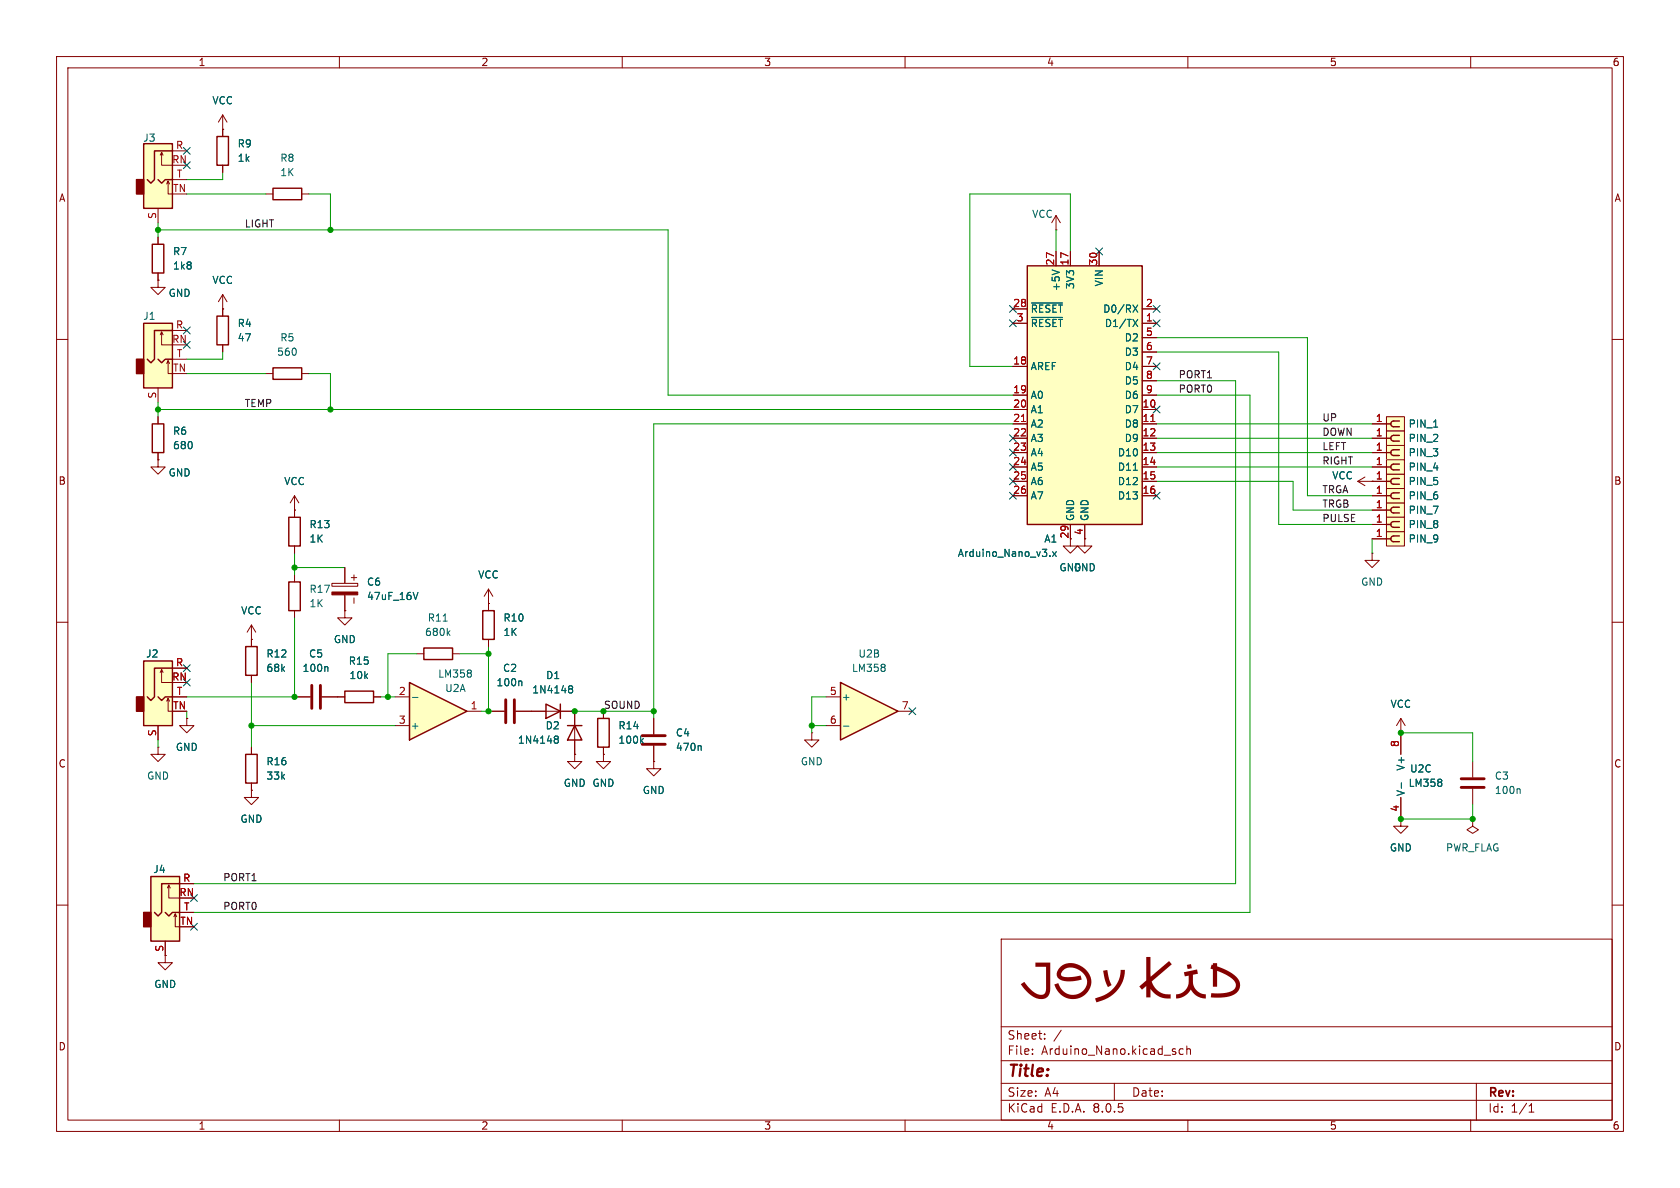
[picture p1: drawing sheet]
<svg xmlns="http://www.w3.org/2000/svg" width="297mm" height="210mm" viewBox="0 0 297 210" stroke-linecap="round" stroke-linejoin="round" font-family="sans-serif">
<g fill="none" stroke="#840000" stroke-width=".18">
<path d="M10 10h277v190h-277zM12 12h273v186h-273zM60 10v2M110 10v2M160 10v2M210 10v2M260 10v2M186.7 38.1l-.8 1.3M186.7 38.1v2.5M186.7 38.1l.8 1.3M10 60h2M186.7 40.6h.1"/>
<path d="M285 60h2M10 110h2M73.7 115.6h1.2M80 115.6h1.3M86.4 106.7h.1M86.4 104.1v3.9M86.4 113v1.3M86.4 104.1l-.8 1.3M86.4 104.1l.7 1.3M285 110h2M27.9 132.1v1.3h1.3l-1.3 1.2-1.2-1.2h1.2M27.9 132.1h.1"/>
<path d="M33 127v1.3h1.3l-1.3 1.2-1.3-1.2h1.3M33 127h.1M86.4 125.7h2.8M91.2 125.7h2.8M143.5 129.5v1.3h1.3l-1.3 1.3-1.3-1.3h1.3M143.5 129.5h.1M10 160h2M285 160h2M29.2 168.9v1.3h1.3l-1.3 1.3-1.3-1.3h1.3M29.2 168.9h.1M177 166h108v32h-108zM60 198v2"/>
<path d="M110 198v2M160 198v2M177 194.5h108M177 191.5h108M177 187.5h108M177 181.5h108M182.5 186.3v.1M182.5 185.5v.1M184.7 183.6v.1M184.7 182.8v.1M187.6 182.1l-1.3 2M197 191.5v3"/>
<path d="M209.2 185.5l-.5-.1-.2 .3v.4l.1 .2h.6M209.8 185.5l.2-.1 .4 .1 .1 .9M209.8 184.9v1.5M210 198v2M260 198v2M261 191.5v6.5M270.3 196.6h.9M270.3 195.5l.4-.4v1.5"/>
</g>
<path d="M74.9 114.6h5.1v2h-5.1zM85.3 108h2.1v5h-2.1z" fill="none" stroke="#840000" stroke-width=".25"/>
<path d="M78.3 109.8h.8M79.2 111.9l.4 .4M79.6 111.5l-.5 .5M92.1 120.4l.2 .2v.6" fill="none" stroke="#006464" stroke-width=".18"/>
<path d="M89.4 123.7v4.1M90.9 123.7v4.1" fill="none" stroke="#840000" stroke-width=".51"/>
<path d="M245.1 88.9h3.2v2.5h-3.2z" fill="#ffffc2"/>
<path d="M39.4 22.9h.1M39.4 20.3l-.8 1.3M39.4 20.3v3.8M39.4 29.2v1.3M39.4 20.3l.7 1.3M242.6 90.2h2.5M245.1 88.9h3.2v2.5h-3.2z" fill="none" stroke="#840000" stroke-width=".18"/>
<path d="M38.4 24.1h2v5.1h-2zM245.1 90.2h.8M245.9 90.2l.1 .3 .2 .1 1.2 .1M247.4 89.7h-1.2l-.2 .2-.1 .3" fill="none" stroke="#840000" stroke-width=".25"/>
<path d="M181.6 47h20.3v45.7h-20.3z" fill="#ffffc2"/>
<path d="M48.3 33.3h5v2h-5zM38.4 55.9h2v5.1h-2zM181.6 47h20.3v45.7h-20.3z" fill="none" stroke="#840000" stroke-width=".25"/>
<g fill="none" stroke="#840000" stroke-width=".18">
<path d="M47 34.3h1.3M53.3 34.3h1.3M39.4 54.6h.1M39.4 52.1v3.8M39.4 52.1l-.8 1.2M39.4 52.1l.7 1.2M179.1 57.2h2.5M179.1 54.6h2.5M186.7 44.5v2.5M189.2 44.5v2.5M194.3 44.5v2.5M201.9 57.2h2.6"/>
<path d="M201.9 54.6h2.6M201.9 59.7h2.6M39.4 61v1.2M179.1 72.4h2.5M179.1 74.9h2.5M179.1 77.5h2.5M179.1 64.8h2.5M179.1 69.9h2.5M201.9 72.4h2.6M201.9 74.9h2.6M201.9 77.5h2.6M201.9 64.8h2.6"/>
<path d="M201.9 69.9h2.6M201.9 62.2h2.6M201.9 67.3h2.6M179.1 80h2.5M179.1 82.6h2.5M179.1 85.1h2.5M179.1 87.6h2.5M189.2 92.7v3.8h1.3l-1.3 1.3-1.2-1.3h1.2M191.8 92.7v3.8h1.2l-1.2 1.3-1.3-1.3h1.3M201.9 80h2.6M201.9 82.6h2.6M201.9 85.1h2.6"/>
<path d="M201.9 87.6h2.6"/>
</g>
<path d="M182.3 53.6h5.5M182.3 56.1h5.5M186 47.7l1.3 .4M200.3 56.5l.8 1.2M200.3 53.9l.8 1.3M201.1 56.5l-.8 1.2M201.1 53.9l-.8 1.3M185.6 98.2v.2M186.1 97.5l.6 .9M186.7 97.5l-.6 .9M200.4 83.1h.7" fill="none" stroke="#006464" stroke-width=".18"/>
<path d="M180.6 74.5h.7M203.4 74.5h.8" fill="none" stroke="#a90000" stroke-width=".18"/>
<path d="M25.4 116.8h5.1v11.5h-5.1z" fill="#ffffc2"/>
<path d="M24.1 123.2h1.3v2.5h-1.3z" fill="#840000" stroke="#840000" stroke-width=".25"/>
<path d="M25.4 116.8h5.1v11.5h-5.1zM30.5 118.1h-3.2v5.1l-.6 .6-.7-.6M27.9 123.2l.7 .6 .6-.6h1.3M105.7 127h2v5.1h-2z" fill="none" stroke="#840000" stroke-width=".25"/>
<g fill="none" stroke="#840000" stroke-width=".18">
<path d="M28.3 118.9l.3-.5v2.3h1.9M28.6 118.4l.2 .5M30.5 118.1h2.5M27.9 128.3v2.5M29.5 124l.2-.6v2.3h.8M29.7 123.4l.3 .6M30.5 123.2h2.5M106.7 125.7v1.3M106.7 132.1v1.3M260.3 134.6v2.8M260.3 139.4v2.8M260.3 144.8v1.3l1.1 .6-1.1 .6-1-.6 1-.6"/>
<path d="M260.3 144.8h.1"/>
</g>
<path d="M258.3 139.2h4.1M258.3 137.7h4.1" fill="none" stroke="#840000" stroke-width=".51"/>
<path d="M113.4 130.9l.3 .5M113.7 130.5l-.4 .5M268.6 139.4l.1 .2v.7" fill="none" stroke="#006464" stroke-width=".18"/>
<path d="M72.4 120.7l10.1 5-10.1 5.1z" fill="#ffffc2"/>
<path d="M48.3 65h5v2.1h-5zM72.4 120.7l10.1 5-10.1 5.1z" fill="none" stroke="#840000" stroke-width=".25"/>
<path d="M47 66h1.3M53.3 66h1.3M69.8 123.2h2.6M69.8 128.3h2.6M82.5 125.7h2.6" fill="none" stroke="#840000" stroke-width=".18"/>
<path d="M83.3 118.6v.3M83.3 119.1v.5M72.9 123.3h1" fill="none" stroke="#006464" stroke-width=".18"/>
<path d="M25.4 25.4h5.1v11.4h-5.1z" fill="#ffffc2"/>
<path d="M24.1 31.8h1.3v2.5h-1.3z" fill="#840000" stroke="#840000" stroke-width=".25"/>
<path d="M25.4 25.4h5.1v11.4h-5.1zM27.9 31.8l.7 .6 .6-.6h1.3M30.5 26.7h-3.2v5.1l-.6 .6-.7-.6M26.9 43.2h2.1v5.1h-2.1zM43.4 114.3h2.1v5.1h-2.1zM51.1 102.9h2v5.1h-2zM61 122.2h5v2h-5zM96.5 124.5l2.6 1.2-2.6 1.3zM99.1 124.5v2.5" fill="none" stroke="#840000" stroke-width=".25"/>
<g fill="none" stroke="#840000" stroke-width=".18">
<path d="M27.9 36.8v2.6M28.3 27.4l.3-.5v2.3h1.9M28.6 26.9l.2 .5M29.5 32.5l.2-.5v2.3h.8M29.7 32l.3 .5M30.5 26.7h2.5M30.5 31.8h2.5M27.9 49.5v1.3h1.3l-1.3 1.3-1.2-1.3h1.2M27.9 49.5h.1M27.9 41.9v1.3M27.9 48.3v1.2M44.4 113h.1"/>
<path d="M44.4 110.5l-.7 1.3M44.4 110.5v3.8M44.4 119.4v1.3M44.4 110.5l.8 1.3M52.1 101.6v1.3M52.1 108v1.2M58.7 103.1h4.5v.5h-4.5zM61 108v1.2h1.2l-1.2 1.3-1.3-1.3h1.3M61 108h.1M61 100.3v2.7M61 105.2v2.8M62.6 105.7v1"/>
<path d="M52.1 123.2h2.8M56.9 123.2h4.1M66 123.2h1.3M94 125.7h7.6M247.6 129.5h.1M247.6 127v6.4M247.6 127l-.7 1.3M247.6 127l.8 1.3M247.6 144.8v1.3h1.3l-1.3 1.2-1.2-1.2h1.2M247.6 144.8h.1M247.6 141v3.8"/>
</g>
<path d="M57.8 117.8l.2 .2v.7M73.9 104.7l-.4 1.3M100.6 121.7l.2 .1M100.6 121.3l.4-.1 .2 .2v.1l-.2 .3M100.8 121.8h.2M100.8 121.8h-.2M101 121.8l.2 .2v.4l-.2 .1-.4-.1M247.7 138.4v1M254.8 137.9v.3M254.8 138.4v.5" fill="none" stroke="#006464" stroke-width=".18"/>
<path d="M58.7 104.6h4.5v.6h-4.5z" fill="#840000" stroke="#840000" stroke-width=".18"/>
<path d="M55.1 121.2v4M56.6 121.2v4" fill="none" stroke="#840000" stroke-width=".51"/>
<path d="M25.4 57.2h5.1v11.4h-5.1z" fill="#ffffc2"/>
<path d="M24.1 63.5h1.3v2.5h-1.3z" fill="#840000" stroke="#840000" stroke-width=".25"/>
<path d="M25.4 57.2h5.1v11.4h-5.1zM30.5 58.4h-3.2v5.1l-.6 .6-.7-.6M27.9 63.5l.7 .6 .6-.6h1.3" fill="none" stroke="#840000" stroke-width=".25"/>
<path d="M28.3 59.2l.3-.5v2.3h1.9M28.6 58.7l.2 .5M30.5 58.4h2.5M27.9 68.6v2.5M29.5 64.3l.2-.5v2.2h.8M29.7 63.8l.3 .5M30.5 63.5h2.5" fill="none" stroke="#840000" stroke-width=".18"/>
<path d="M26.7 154.9h5v11.5h-5z" fill="#ffffc2"/>
<path d="M25.4 161.3h1.3v2.5h-1.3z" fill="#840000" stroke="#840000" stroke-width=".25"/>
<path d="M51.1 91.4h2v5.1h-2zM26.7 154.9h5v11.5h-5zM31.7 156.2h-3.1v5.1l-.7 .6-.6-.6M29.2 161.3l.6 .6 .7-.6h1.2" fill="none" stroke="#840000" stroke-width=".25"/>
<g fill="none" stroke="#840000" stroke-width=".18">
<path d="M52.1 90.2v1.2M52.1 96.5v1.3M101.6 133.4v1.2h1.3l-1.3 1.3-1.3-1.3h1.3M101.6 133.4h.1M106.7 133.4v1.2h1.2l-1.2 1.3-1.3-1.3h1.3M106.7 133.4h.1M29.6 157l.2-.5v2.3h1.9M29.8 156.5l.3 .5M31.7 156.2h2.6M29.2 166.4v2.5M30.7 162.1l.3-.6v2.3h.7M31 161.5l.2 .6"/>
<path d="M31.7 161.3h2.6"/>
</g>
<path d="M148.6 120.7l10.1 5-10.1 5.1z" fill="#ffffc2"/>
<path d="M26.9 74.9h2.1v5.1h-2.1zM43.4 133.4h2.1v5h-2.1zM100.3 128.3h2.6M101.6 128.3l1.3 2.5h-2.6zM148.6 120.7l10.1 5-10.1 5.1z" fill="none" stroke="#840000" stroke-width=".25"/>
<g fill="none" stroke="#840000" stroke-width=".18">
<path d="M27.9 73.7v1.2M27.9 81.3v1.3h1.3l-1.3 1.2-1.2-1.2h1.2M27.9 81.3h.1M27.9 80v1.3M52.1 90.2h.1M52.1 87.6l-.8 1.3M52.1 87.6v2.6M52.1 87.6l.7 1.3M44.4 139.7v1.3h1.3l-1.3 1.2-1.2-1.2h1.2M44.4 139.7h.1M44.4 132.1v1.3M44.4 138.4v1.3"/>
<path d="M101.6 125.7v7.7M115.6 134.6v1.3h1.2l-1.2 1.3-1.3-1.3h1.3M115.6 134.6h.1M115.6 127v2.8M115.6 131.8v2.8M146 123.2h2.6M146 128.3h2.6M158.7 125.7h2.6"/>
</g>
<path d="M156.4 117.5v.3M156.4 118.1v.5M98.1 130.6l.1 .1M98.1 130.2l.4-.1 .1 .1 .1 .2-.2 .3M98.2 130.7h.3M98.2 130.7h-.1M98.5 130.7l.2 .2-.1 .4-.1 .1-.4-.1M123.8 131.8l.2 .2v.7M149.1 128.4h1" fill="none" stroke="#006464" stroke-width=".18"/>
<path d="M113.5 130h4.1M113.5 131.6h4.1" fill="none" stroke="#840000" stroke-width=".51"/>
<path d="M245.1 78.7h3.2v2.6h-3.2z" fill="#ffffc2"/>
<path d="M245.1 78.7h3.2v2.6h-3.2zM242.6 80h2.5" fill="none" stroke="#840000" stroke-width=".18"/>
<path d="M247.4 79.5h-1.2l-.2 .2-.1 .3M245.1 80h.8M245.9 80l.1 .3 .2 .2h1.2" fill="none" stroke="#840000" stroke-width=".25"/>
<path d="M245.1 94h3.2v2.5h-3.2z" fill="#ffffc2"/>
<path d="M242.6 97.8v1.3h1.2l-1.2 1.2-1.3-1.2h1.3M242.6 97.8h.1M242.6 95.3h2.5M245.1 94h3.2v2.5h-3.2z" fill="none" stroke="#840000" stroke-width=".18"/>
<path d="M245.1 95.3h.8M245.9 95.3l.1 .2 .2 .2 1.2 .1M247.4 94.7l-1.2 .1-.2 .2-.1 .3" fill="none" stroke="#840000" stroke-width=".25"/>
<path d="M245.1 91.4h3.2v2.6h-3.2z" fill="#ffffc2"/>
<path d="M242.6 92.7h2.5M245.1 91.4h3.2v2.6h-3.2z" fill="none" stroke="#840000" stroke-width=".18"/>
<path d="M245.1 92.7h.8M245.9 92.7l.1 .3 .2 .2h1.2M247.4 92.2h-1.2l-.2 .2-.1 .3" fill="none" stroke="#840000" stroke-width=".25"/>
<path d="M245.1 83.8h3.2v2.6h-3.2z" fill="#ffffc2"/>
<path d="M242.6 85.1h2.5M245.1 83.8h3.2v2.6h-3.2z" fill="none" stroke="#840000" stroke-width=".18"/>
<path d="M245.1 85.1h.8M245.9 85.1l.1 .3 .2 .2h1.2M247.4 84.6h-1.2l-.2 .2-.1 .3" fill="none" stroke="#840000" stroke-width=".25"/>
<path d="M245.1 86.4h3.2v2.5h-3.2z" fill="#ffffc2"/>
<path d="M242.6 87.6h2.5M245.1 86.4h3.2v2.5h-3.2z" fill="none" stroke="#840000" stroke-width=".18"/>
<path d="M245.1 87.6h.8M245.9 87.6l.1 .3 .2 .2h1.2M247.4 87.1l-1.2 .1-.2 .1-.1 .3" fill="none" stroke="#840000" stroke-width=".25"/>
<path d="M245.1 73.7h3.2v2.5h-3.2z" fill="#ffffc2"/>
<path d="M242.6 74.9h2.5M245.1 73.7h3.2v2.5h-3.2z" fill="none" stroke="#840000" stroke-width=".18"/>
<path d="M245.1 74.9h.8M245.9 74.9l.1 .3 .2 .2h1.2M247.4 74.4l-1.2 .1-.2 .1-.1 .3" fill="none" stroke="#840000" stroke-width=".25"/>
<path d="M253.4 75.5h.8" fill="none" stroke="#006464" stroke-width=".18"/>
<path d="M245.1 76.2h3.2v2.5h-3.2z" fill="#ffffc2"/>
<path d="M242.6 77.5h2.5M245.1 76.2h3.2v2.5h-3.2z" fill="none" stroke="#840000" stroke-width=".18"/>
<path d="M245.1 77.5h.8M245.9 77.5l.1 .3 .2 .1 1.2 .1M247.4 77h-1.2l-.2 .2-.1 .3" fill="none" stroke="#840000" stroke-width=".25"/>
<path d="M245.1 81.3h3.2v2.5h-3.2z" fill="#ffffc2"/>
<path d="M240 85.1l1.3 .8M240 85.1h2.6M241.3 84.3l-1.3 .8M242.6 85.1h.1M242.6 82.6h2.5M245.1 81.3h3.2v2.5h-3.2z" fill="none" stroke="#840000" stroke-width=".18"/>
<path d="M245.1 82.6h.8M245.9 82.6l.1 .2 .2 .2 1.2 .1M247.4 82l-1.2 .1-.2 .2-.1 .3" fill="none" stroke="#840000" stroke-width=".25"/>
<path d="M214.4 170.3h.8v.5l1.7 .7a4.2 4.2 0 0 1 2.3 2.3 2.25 2.25 0 0 1-2.3 2.4l-1.2 .2-1.6-.1v-.7h1.7a3.8 3.8 0 0 0 2.5-.9 1.56 1.56 0 0 0-1-2.1l-2.1-1v2.8h-.8v-3l-.4-.2 .2-.7 .2 .1z" fill="#840000"/>
<g fill="none" stroke="#009600" stroke-width=".18">
<path d="M27.9 39.4v2.5M33 34.3h14M39.4 30.5v1.3h-6.4M54.6 34.3h3.8v6.3M27.9 40.6h90.2v29.3h61M186.7 40.6v3.9M189.2 44.5v-10.2h-17.8v30.5h7.7M204.5 59.7h26.6v27.9h11.5M27.9 72.4h151.2M27.9 71.1v2.6M33 66h14M39.4 62.2v1.3h-6.4"/>
<path d="M54.6 66h3.8v6.4M179.1 74.9h-63.5v52.1M204.5 67.3h13.9v88.9h-184.1M204.5 69.9h16.5v91.4h-186.7M204.5 74.9h38.1M204.5 62.2h21.6v30.5h16.5M204.5 77.5h38.1M52.1 97.8v3.8M204.5 85.1h24.1v5.1h14M204.5 80h38.1M204.5 82.6h38.1M242.6 95.3v2.5"/>
<path d="M52.1 109.2v14h-19.1M52.1 100.3h8.9M73.7 115.6h-5.1v7.6M81.3 115.6h5.1M86.4 114.3v11.4h-1.3M27.9 130.8v1.3M33 125.7v1.3M44.4 128.3h25.4M44.4 120.7v11.4M67.3 123.2h2.5M101.6 125.7h14M143.5 128.3h2.5"/>
<path d="M146 123.2h-2.5v6.3M247.6 129.5h12.7v5.1M260.3 142.2v2.6h-12.7"/>
</g>
<g fill="none" stroke="#000084" stroke-width=".18">
<path d="M32.4 28.6l1.2 1.2M32.4 26.1l1.2 1.2M33.6 28.6l-1.2 1.2M33.6 26.1l-1.2 1.2M32.4 57.8l1.2 1.2M33.6 57.8l-1.2 1.2M178.5 54l1.2 1.2M178.5 56.5l1.2 1.3M179.7 54l-1.2 1.2M179.7 56.5l-1.2 1.3M193.7 43.8l1.2 1.3M194.9 43.8l-1.2 1.3"/>
<path d="M203.9 54l1.2 1.2M203.9 56.5l1.2 1.3M205.1 54l-1.2 1.2M205.1 56.5l-1.2 1.3M32.4 60.4l1.2 1.2M33.6 60.4l-1.2 1.2M178.5 76.9l1.2 1.2M178.5 79.4l1.2 1.2M179.7 76.9l-1.2 1.2M179.7 79.4l-1.2 1.2M203.9 71.8l1.2 1.2M203.9 64.2l1.2 1.2"/>
<path d="M205.1 71.8l-1.2 1.2M205.1 64.2l-1.2 1.2M178.5 84.5l1.2 1.2M178.5 87l1.2 1.2M178.5 81.9l1.2 1.3M179.7 81.9l-1.2 1.3M179.7 84.5l-1.2 1.2M179.7 87l-1.2 1.2M203.9 87l1.2 1.2M205.1 87l-1.2 1.2M32.4 117.5l1.2 1.2M33.6 117.5l-1.2 1.2"/>
<path d="M32.4 120l1.2 1.3M33.6 120l-1.2 1.3M160.7 125.1l1.2 1.2M161.9 125.1l-1.2 1.2M33.7 158.1l1.2 1.3M34.9 158.1l-1.2 1.3M33.7 163.2l1.2 1.2M34.9 163.2l-1.2 1.2"/>
</g>
<g fill="none" stroke="#006464" stroke-width=".18">
<path d="M182.3 53.6h5.5M182.3 56.1h5.5M186 47.7l1.3 .4M200.3 56.5l.8 1.2M200.3 53.9l.8 1.3M201.1 56.5l-.8 1.2M201.1 53.9l-.8 1.3M253.4 75.5h.8M185.6 98.2v.2M186.1 97.5l.6 .9M186.7 97.5l-.6 .9M200.4 83.1h.7"/>
<path d="M57.8 117.8l.2 .2v.7M73.9 104.7l-.4 1.3M92.1 120.4l.2 .2v.6M98.1 130.6l.1 .1M98.1 130.2l.4-.1 .1 .1 .1 .2-.2 .3M98.2 130.7h.3M98.2 130.7h-.1M98.5 130.7l.2 .2-.1 .4-.1 .1-.4-.1M100.6 121.7l.2 .1M100.6 121.3l.4-.1 .2 .2v.1l-.2 .3M100.8 121.8h.2M100.8 121.8h-.2"/>
<path d="M101 121.8l.2 .2v.4l-.2 .1-.4-.1M113.4 130.9l.3 .5M113.7 130.5l-.4 .5M123.8 131.8l.2 .2v.7M247.7 138.4v1M254.8 137.9v.3M254.8 138.4v.5"/>
</g>
<g fill="none" stroke="#840000" stroke-width=".18">
<path d="M39.4 22.9h.1M39.4 22.9v1.2M39.4 29.2v1.3M27.9 49.5h.1M27.9 41.9v1.3M27.9 48.3v1.2M39.4 54.6h.1M39.4 54.6v1.3M179.1 57.2h2.5M179.1 54.6h2.5M186.7 44.5v2.5M189.2 44.5v2.5"/>
<path d="M194.3 44.5v2.5M201.9 57.2h2.6M201.9 54.6h2.6M201.9 59.7h2.6M27.9 73.7v1.2M39.4 61v1.2M179.1 72.4h2.5M179.1 74.9h2.5M179.1 77.5h2.5M179.1 64.8h2.5M179.1 69.9h2.5M201.9 72.4h2.6"/>
<path d="M201.9 74.9h2.6M201.9 77.5h2.6M201.9 64.8h2.6M201.9 69.9h2.6M201.9 62.2h2.6M201.9 67.3h2.6M242.6 74.9h2.5M242.6 77.5h2.5M27.9 81.3h.1M27.9 80v1.3M52.1 90.2h.1M52.1 90.2v1.2"/>
<path d="M52.1 96.5v1.3M179.1 80h2.5M179.1 82.6h2.5M179.1 85.1h2.5M179.1 87.6h2.5M189.2 92.7v2.6M191.8 92.7v2.6M201.9 80h2.6M201.9 82.6h2.6M201.9 85.1h2.6M201.9 87.6h2.6M242.6 85.1h.1"/>
<path d="M242.6 80h2.5M242.6 82.6h2.5M242.6 85.1h2.5M242.6 87.6h2.5M242.6 95.3h2.5M242.6 90.2h2.5M242.6 92.7h2.5M30.5 118.1h2.5M44.4 113h.1M44.4 113v1.3M44.4 119.4v1.3M61 108h.1"/>
<path d="M61 100.3v2.7M61 105.2v2.8M86.4 106.7h.1M86.4 106.7v1.3M86.4 113v1.3M27.9 128.3v2.5M30.5 123.2h2.5M33 127h.1M44.4 139.7h.1M44.4 132.1v1.3M44.4 138.4v1.3M52.1 123.2h2.8"/>
<path d="M56.9 123.2h4.1M66 123.2h1.3M86.4 125.7h2.8M91.2 125.7h5.3M99.1 125.7h2.5v2.6M101.6 133.4h.1M101.6 130.8v2.6M106.7 133.4h.1M106.7 125.7v1.3M106.7 132.1v1.3M115.6 134.6h.1M115.6 127v2.8"/>
<path d="M115.6 131.8v2.8M247.6 129.5h.1M247.6 129.5v3.9M31.7 156.2h2.6M247.6 144.8h.1M247.6 141v3.8M29.2 168.9h.1M29.2 166.4v2.5M31.7 161.3h2.6"/>
</g>
<path d="M180.6 74.5h.7M203.4 74.5h.8" fill="none" stroke="#a90000" stroke-width=".18"/>
<g fill="#009600" stroke="#009600" stroke-width=".18">
<circle cx="52.1" cy="123.2" r=".46"/>
<circle cx="44.4" cy="128.3" r=".46"/>
<circle cx="68.6" cy="123.2" r=".46"/>
<circle cx="86.4" cy="125.7" r=".46"/>
<circle cx="86.4" cy="115.6" r=".46"/>
<circle cx="143.5" cy="128.3" r=".46"/>
<circle cx="27.9" cy="72.4" r=".46"/>
<circle cx="58.4" cy="40.6" r=".46"/>
<circle cx="52.1" cy="100.3" r=".46"/>
<circle cx="27.9" cy="40.6" r=".46"/>
<circle cx="58.4" cy="72.4" r=".46"/>
<circle cx="115.6" cy="125.7" r=".46"/>
<circle cx="106.7" cy="125.7" r=".46"/>
<circle cx="101.6" cy="125.7" r=".46"/>
<circle cx="247.6" cy="129.5" r=".46"/>
<circle cx="247.6" cy="144.8" r=".46"/>
<circle cx="260.3" cy="144.8" r=".46"/>
</g>
<text font-size="8.8" fill="#840000" x="180.3" y="178.5">JOY KID</text>
<text font-size="2.8" fill="#840000" x="178" y="190.9">Title:</text>
<g font-size="2.1" fill="#840000">
<text x="178" y="184">Sheet:</text>
<text x="178" y="186.7">File:</text>
<text x="184.1" y="186.7">Arduino_Nano.kicad_sch</text>
<text x="178" y="196.9">KiCad</text>
<text x="178" y="194.1">Size:</text>
<text x="184.7" y="194.1">A4</text>
<text x="185.7" y="196.9">E.D.A.</text>
<text x="193.3" y="196.9">8.0.5</text>
<text x="200" y="194.1">Date:</text>
<text x="263" y="194.3">Rev:</text>
<text x="263" y="196.9">Id:</text>
<text x="267.1" y="196.9">1/1</text>
</g>
<g font-size="1.8" fill="#840000">
<text x="35" y="11.9">1</text>
<text x="85" y="11.9">2</text>
<text x="135" y="11.9">3</text>
<text x="185" y="11.9">4</text>
<text x="235" y="11.9">5</text>
<text x="285" y="11.9">6</text>
<text x="10.3" y="35.9">A</text>
<text x="285.3" y="35.9">A</text>
<text x="10.3" y="85.9">B</text>
<text x="285.3" y="85.9">B</text>
<text x="189" y="95.3" transform="rotate(-90 189 95.3)">29</text>
<text x="191.5" y="94.7" transform="rotate(-90 191.5 94.7)">4</text>
<text x="63.4" y="103" transform="rotate(-90 63.4 103)">+</text>
<text x="10.3" y="135.9">C</text>
<text x="285.3" y="135.9">C</text>
<text x="10.3" y="185.9">D</text>
<text x="285.3" y="185.9">D</text>
<text x="35" y="199.9">1</text>
<text x="85" y="199.9">2</text>
<text x="135" y="199.9">3</text>
<text x="185" y="199.9">4</text>
<text x="235" y="199.9">5</text>
<text x="285" y="199.9">6</text>
</g>
<g font-size="1.8" fill="#006464">
<text x="37.5" y="18.6">VCC</text>
<text x="25.2" y="25.2">J3</text>
<text x="41.9" y="26.3">R9</text>
<text x="41.9" y="28.8">1k</text>
<text x="49.5" y="28.8">R8</text>
<text x="49.5" y="31.3">1K</text>
<text x="182.4" y="38.7">VCC</text>
<text x="30.5" y="45.3">R7</text>
<text x="30.5" y="47.9">1k8</text>
<text x="29.7" y="52.7">GND</text>
<text x="37.5" y="50.4">VCC</text>
<text x="187.6" y="51.6" transform="rotate(-90 187.6 51.6)">+5V</text>
<text x="190.1" y="51.2" transform="rotate(-90 190.1 51.2)">3V3</text>
<text x="195.2" y="50.7" transform="rotate(-90 195.2 50.7)">VIN</text>
<text x="25.2" y="56.7">J1</text>
<text x="41.9" y="58">R4</text>
<text x="182.1" y="55.5">~{RESET}</text>
<text x="182.1" y="58">~{RESET}</text>
<text x="194.9" y="55.5">D0/RX</text>
<text x="195.2" y="58">D1/TX</text>
<text x="41.9" y="60.6">47</text>
<text x="48.9" y="63.1">560</text>
<text x="49.5" y="60.6">R5</text>
<text x="182.1" y="65.6">AREF</text>
<text x="198.7" y="60.6">D2</text>
<text x="198.7" y="63.1">D3</text>
<text x="198.7" y="65.6">D4</text>
<text x="182.1" y="70.7">A0</text>
<text x="198.7" y="68.2">D5</text>
<text x="198.7" y="70.7">D6</text>
<text x="30.5" y="77.1">R6</text>
<text x="182.1" y="73.3">A1</text>
<text x="182.1" y="75.8">A2</text>
<text x="198.7" y="73.3">D7</text>
<text x="198.7" y="75.8">D8</text>
<text x="248.9" y="75.8">PIN_1</text>
<text x="30.5" y="79.6">680</text>
<text x="182.1" y="78.3">A3</text>
<text x="182.1" y="80.9">A4</text>
<text x="182.1" y="83.4">A5</text>
<text x="197.5" y="80.9">D10</text>
<text x="197.5" y="83.4">D11</text>
<text x="198.7" y="78.3">D9</text>
<text x="248.9" y="80.9">PIN_3</text>
<text x="248.9" y="78.3">PIN_2</text>
<text x="248.9" y="83.4">PIN_4</text>
<text x="29.7" y="84.4">GND</text>
<text x="50.2" y="86">VCC</text>
<text x="182.1" y="86">A6</text>
<text x="182.1" y="88.5">A7</text>
<text x="197.5" y="86">D12</text>
<text x="197.5" y="88.5">D13</text>
<text x="235.4" y="84.9">VCC</text>
<text x="248.9" y="86">PIN_5</text>
<text x="248.9" y="88.5">PIN_6</text>
<text x="54.6" y="93.6">R13</text>
<text x="190.1" y="92.2" transform="rotate(-90 190.1 92.2)">GND</text>
<text x="192.6" y="92.2" transform="rotate(-90 192.6 92.2)">GND</text>
<text x="248.9" y="91">PIN_7</text>
<text x="248.9" y="93.6">PIN_8</text>
<text x="54.6" y="96.1">1K</text>
<text x="169.2" y="98.7">Arduino_Nano_v3.x</text>
<text x="184.5" y="96.1">A1</text>
<text x="187.2" y="101.2">GND</text>
<text x="189.7" y="101.2">GND</text>
<text x="248.9" y="96.1">PIN_9</text>
<text x="54.6" y="107.5">1K</text>
<text x="54.6" y="105">R17</text>
<text x="64.8" y="103.7">C6</text>
<text x="64.8" y="106.3">47uF_16V</text>
<text x="84.4" y="102.5">VCC</text>
<text x="240.5" y="103.7">GND</text>
<text x="42.5" y="108.8">VCC</text>
<text x="58.9" y="113.9">GND</text>
<text x="75" y="112.6">680k</text>
<text x="75.5" y="110.1">R11</text>
<text x="88.9" y="112.6">1K</text>
<text x="88.9" y="110.1">R10</text>
<text x="25.7" y="116.4">J2</text>
<text x="47" y="119">68k</text>
<text x="47" y="116.4">R12</text>
<text x="53.4" y="119">100n</text>
<text x="54.5" y="116.4">C5</text>
<text x="61.6" y="117.7">R15</text>
<text x="77.4" y="120">LM358</text>
<text x="88.8" y="119">C2</text>
<text x="150.5" y="119">LM358</text>
<text x="151.7" y="116.4">U2B</text>
<text x="61.7" y="120.2">10k</text>
<text x="78.6" y="122.5">U2A</text>
<text x="87.7" y="121.5">100n</text>
<text x="94" y="122.8">1N4148</text>
<text x="96.4" y="120.2">D1</text>
<text x="148.7" y="124.1">+</text>
<text x="245.7" y="125.3">VCC</text>
<text x="72.5" y="129.1">+</text>
<text x="91.5" y="131.7">1N4148</text>
<text x="96.4" y="129.1">D2</text>
<text x="109.2" y="129.1">R14</text>
<text x="109.2" y="131.7">100k</text>
<text x="119.4" y="130.4">C4</text>
<text x="31" y="132.9">GND</text>
<text x="47" y="135.5">R16</text>
<text x="119.4" y="132.9">470n</text>
<text x="141.5" y="135.5">GND</text>
<text x="248.5" y="136.3" transform="rotate(-90 248.5 136.3)">V+</text>
<text x="249.2" y="136.8">U2C</text>
<text x="25.9" y="138">GND</text>
<text x="47" y="138">33k</text>
<text x="99.6" y="139.3">GND GND</text>
<text x="113.5" y="140.6">GND</text>
<text x="248.5" y="140.8" transform="rotate(-90 248.5 140.8)">V-</text>
<text x="248.9" y="139.3">LM358</text>
<text x="264.2" y="138">C3</text>
<text x="264.2" y="140.6">100n</text>
<text x="42.4" y="145.6">GND</text>
<text x="27" y="154.5">J4</text>
<text x="245.6" y="150.7">GND</text>
<text x="255.5" y="150.7">PWR_FLAG</text>
<text x="27.2" y="174.9">GND</text>
</g>
<g font-size="1.8" fill="#a90000">
<text x="30.3" y="29">RN</text>
<text x="31" y="26.4">R</text>
<text x="30.5" y="34">TN</text>
<text x="31.2" y="31.5">T</text>
<text x="27.7" y="38.8" transform="rotate(-90 27.7 38.8)">S</text>
<text x="186.4" y="47" transform="rotate(-90 186.4 47)">27</text>
<text x="189" y="47" transform="rotate(-90 189 47)">17</text>
<text x="194.1" y="47" transform="rotate(-90 194.1 47)">30</text>
<text x="31" y="58.2">R</text>
<text x="179" y="54.4">28</text>
<text x="179.6" y="56.9">3</text>
<text x="202.5" y="56.9">1</text>
<text x="202.5" y="54.4">2</text>
<text x="202.5" y="59.4">5</text>
<text x="30.3" y="60.7">RN</text>
<text x="30.5" y="65.8">TN</text>
<text x="31.2" y="63.2">T</text>
<text x="179" y="64.5">18</text>
<text x="202.5" y="62">6</text>
<text x="202.5" y="64.5">7</text>
<text x="27.7" y="70.6" transform="rotate(-90 27.7 70.6)">S</text>
<text x="179" y="69.6">19</text>
<text x="202.5" y="67.1">8</text>
<text x="202.5" y="69.6">9</text>
<text x="179" y="72.1">20</text>
<text x="179" y="74.7">21</text>
<text x="179" y="77.2">22</text>
<text x="201.9" y="72.1">10</text>
<text x="201.9" y="74.7">11</text>
<text x="201.9" y="77.2">12</text>
<text x="243.1" y="74.7">1</text>
<text x="243.1" y="77.2">1</text>
<text x="179" y="79.8">23</text>
<text x="179" y="82.3">24</text>
<text x="201.9" y="79.8">13</text>
<text x="201.9" y="82.3">14</text>
<text x="243.1" y="79.8">1</text>
<text x="243.1" y="82.3">1</text>
<text x="179" y="84.8">25</text>
<text x="179" y="87.4">26</text>
<text x="201.9" y="84.8">15</text>
<text x="201.9" y="87.4">16</text>
<text x="243.1" y="89.9">1</text>
<text x="243.1" y="84.8">1</text>
<text x="243.1" y="87.4">1</text>
<text x="243.1" y="95">1</text>
<text x="243.1" y="92.5">1</text>
<text x="31" y="117.9">R</text>
<text x="30.3" y="120.4">RN</text>
<text x="30.5" y="125.5">TN</text>
<text x="31.2" y="122.9">T</text>
<text x="70.4" y="122.9">2</text>
<text x="83.1" y="125.5">1</text>
<text x="146.6" y="122.9">5</text>
<text x="159.3" y="125.5">7</text>
<text x="27.7" y="130.2" transform="rotate(-90 27.7 130.2)">S</text>
<text x="70.4" y="128">3</text>
<text x="146.6" y="128">6</text>
<text x="247.4" y="132.2" transform="rotate(-90 247.4 132.2)">8</text>
<text x="247.4" y="143.6" transform="rotate(-90 247.4 143.6)">4</text>
<text x="32.3" y="156">R</text>
<text x="31.6" y="158.5">RN</text>
<text x="32.4" y="161">T</text>
<text x="31.8" y="163.6">TN</text>
<text x="29" y="168.3" transform="rotate(-90 29 168.3)">S</text>
</g>
<g font-size="1.8" fill="#0f0f0f">
<text x="43.2" y="40.3">LIGHT</text>
<text x="208.3" y="67">PORT1</text>
<text x="208.3" y="69.5">PORT0</text>
<text x="43.2" y="72">TEMP</text>
<text x="233.7" y="74.6">UP</text>
<text x="233.7" y="77.1">DOWN</text>
<text x="233.7" y="82.2">RIGHT</text>
<text x="233.7" y="79.7">LEFT</text>
<text x="233.7" y="87.3">TRGA</text>
<text x="233.7" y="89.8">TRGB</text>
<text x="233.7" y="92.4">PULSE</text>
<text x="106.7" y="125.4">SOUND</text>
<text x="39.4" y="155.9">PORT1</text>
<text x="39.4" y="160.9">PORT0</text>
</g>
</svg>
